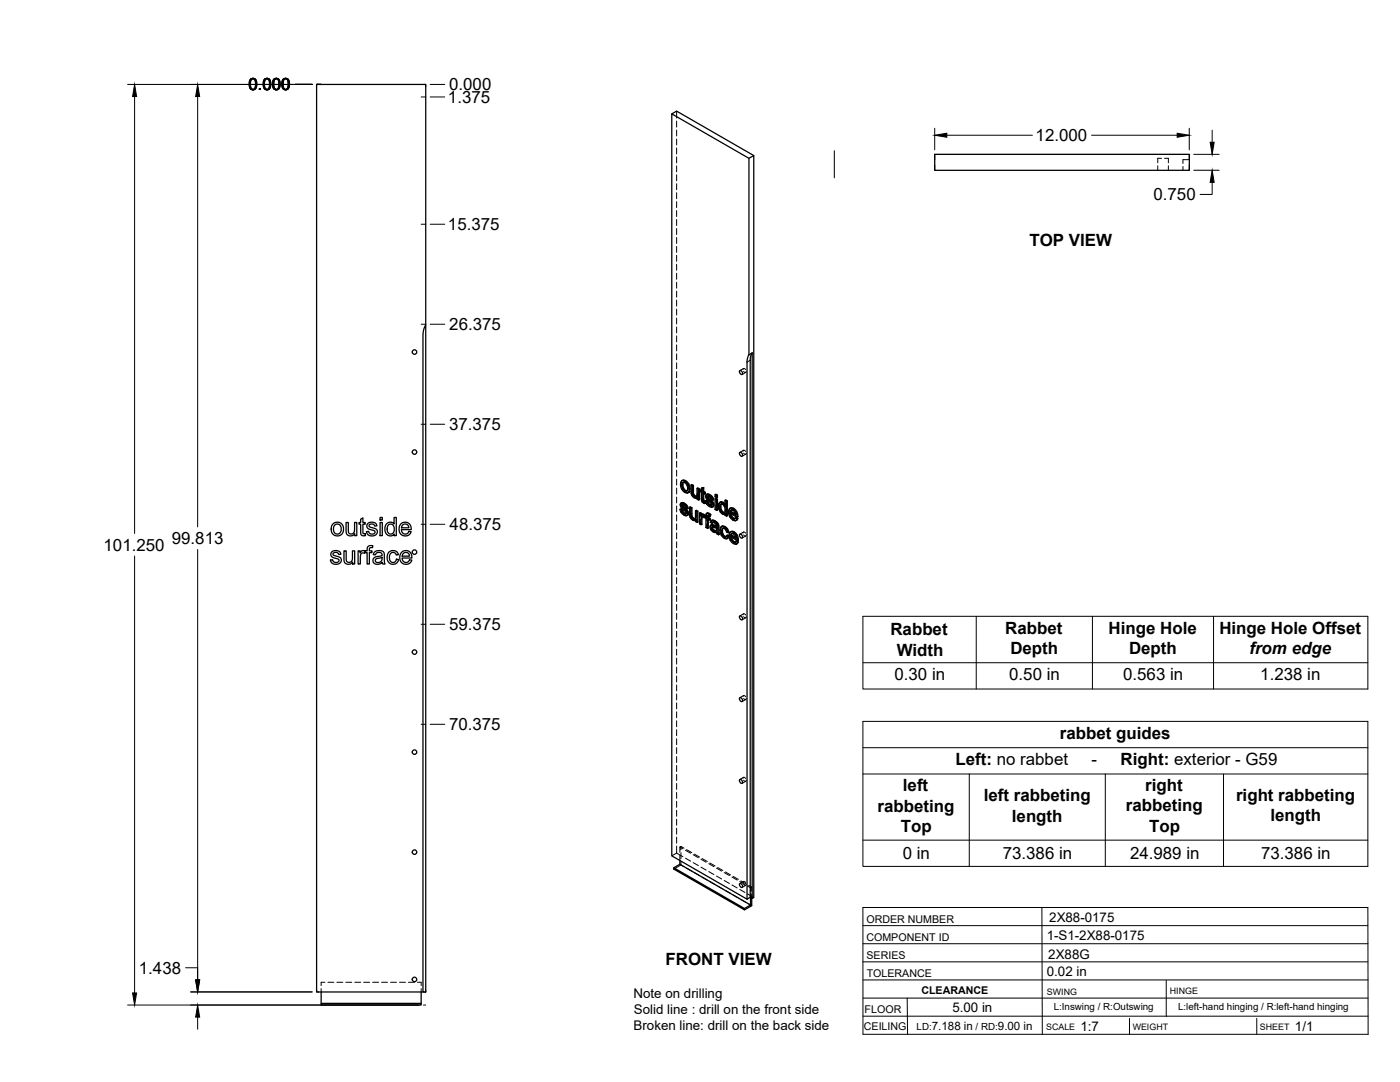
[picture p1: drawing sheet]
<svg xmlns="http://www.w3.org/2000/svg" width="559mm" height="432mm" viewBox="0 0 559 432" stroke-linecap="round" stroke-linejoin="round" font-family="sans-serif">
<!-- layer: Visible -->
<g fill="none" stroke="#000" stroke-width=".51">
<path d="M268.1 45.4l2-1.1 30.8 17.8M298.9 63.2l2-1.1v296.1l-.7 .3M373.1 61.6h101.6v6.4h-101.6zM169.9 129.6v266.3h-1.1v-262.2l.4-2.5zM169.9 129.6v-95.9h-43.5v362.2h42.4M295.3 147.9a.93 .93 0 0 1 .9 .5 .93 .93 0 0 1-.2 1.1l-.8-.9zM298.9 141.6v-78.4l-30.8-17.8v296.1l30.1 17.3M298.9 141.6l-.5 1.3-.2 1.6v214.3M300.2 140.8l-.6 1.3-.2 1.7v214.3l-1.2 .7M300.2 140.8v217.7l-.8-.4M300.2 140.8l-1.3 .8M272.2 191.8l.8-.2 .7 .2z"/>
<path d="M272.2 191.8l-.4 .5-.2 1 .5 1.9 1.6 1.5h.7l.5-.3M272.3 193.6l.3 1.5M272.6 195.1l.3-.2 .8 .8-.4 .2zM272.8 192.5l-.2 .9M272.9 194.9l-.3-1.5-.3 .2v-.3l.3-.7 .4-.1 .8 .5 .6 1.4-.1 1.4-.4 .2-.6-.1M273.3 192l1.1 1a1.92 1.92 0 0 1 1 2M273.7 195.7l.5 .2M273.7 191.8l1.2 1.3M274.6 193.3l.5 1.9 .3-.2-.2 1.2M275.1 195.2l-.2 1.2 .3-.2-.6 .5M275.8 193.5l.7 .4 .3-.2v3.2M276.5 193.9v3.1l.3-.1 .3 .6"/>
<path d="M276.5 197.1l.2 .6 .4-.2 .4 .4M276.7 197.7l.5 .4h.9M276.8 193.7l-.7-.3-.3 .1v3.1l.3 1.1 .8 .8a.97 .97 0 0 0 1.4 .1v.6l.5 .4M277.2 198.1l.5 .1M278 198.1l-.3 .1M278.2 194.9l.6 .4 .4-.2v4.3l-.4 .2v-4.3M278.3 198.6l-.3 .2M279.2 195.1l-.7-.4-.3 .2v2.7l-.5 .6M279.9 195.5l-.4 .1v.6l.4 .3 .1 3.4 .7 .8 .6 .3 .3-.2-.1-.7-.6 .1M279.9 194.8l1-.2v1.5M280.6 194.8v1.5l.3-.2 .6 .3M280.6 196.3l.6 .3 .3-.2v.6l-.3 .2v-.6"/>
<path d="M280.6 199.8l.6 .2M280.7 200l.8 .1M280.9 194.6l-1 .2v1.1l-.4-.3M280.9 197v2.6M281.2 197.2l-.6-.4v2.8l.4 .2M281.6 199.9l.6 .2M282.1 197.3l1.3 .1M282.3 198.3l.6 .5M282.4 198.6l.2 .3a1.16 1.16 0 0 1 1.4 .8l.4 .4M282.4 197.2l-.5 .2M282.5 197.4l.5 .2 .4-.2 .7 .6M282.5 199.9l-.6-.2-.3 .2 .4 1.3 .9 .8a1.23 1.23 0 0 0 1.6 .2"/>
<path d="M282.6 198.9l1.5 1.4 .3-.2 .4 .7M282.6 198v.1M282.7 198.4l-.4-.3 .8 .1 .8 1.2 .6 .2M282.8 197.2l-.9 .2-.2 .9 .4 .9 1.7 1.7v.8M283 197.6l.8 .6 .3-.2 .5 .7M283.8 198.2l.5 .7 .3-.2 .2 .8-.3 .1-.2-.7M285.4 199.1l.3-.2 .7 .3-.4 .2zM285.4 197.4l.3-.2 .7 .4-.4 .2zM285.4 199.1v4.2l.6 .4M285.4 197.4v.8l.6 .4M286.4 199.2v4.3l-.4 .2v-4.3M286.4 197.6v.8l-.4 .2v-.8"/>
<path d="M289.4 199.7l.6 .3 .3-.1v5.9l-.3 .2v-6M290.3 199.9l-.6-.4-.3 .2v2.1l-.5-.7M295.3 180.5a.93 .93 0 0 1 .9 .6 .93 .93 0 0 1-.2 1l-.8-.8zM133 209l1.2-.6a2.65 2.65 0 0 1 2.9 3.7 2.65 2.65 0 0 1-4.6 .5l-.3-1.2a2.85 2.85 0 0 1 .8-2.4zM133.5 209.6l1.1-.5 1.3 .7 .2 2-.7 1.2-1.2 .1-.8-.7-.3-1.7zM137.3 219.8h.9v3a1.32 1.32 0 0 0 1.3 1.7 1.32 1.32 0 0 0 1.2-1.8v-2.9h.9v5.3h-.8v-.8a1.87 1.87 0 0 1-2.3 .9 1.87 1.87 0 0 1-1.2-2.1zM138.1 208.5h.9l.1 3.8a1.32 1.32 0 0 0 1.7 .7 1.32 1.32 0 0 0 .7-1.7v-2.8h.9v5.3h-.8v-.8a1.87 1.87 0 0 1-2.2 .8 1.87 1.87 0 0 1-1.3-2zM142.9 219.8h.8v.8a1.27 1.27 0 0 1 2.1-.6l.7-.2 .1-.9a1.5 1.5 0 0 1 2.2-1.1l-.1 .8a.82 .82 0 0 0-.9-.1 .82 .82 0 0 0-.4 .9v.4h1.1v.7h-1.1v4.6h-.9v-4.6h-.7v-.4l-.3 .7-.8-.2-.6 .5-.3 4h-.9zM144 207.2l.8-.5v1.8h1v.7h-1v3.3l.3 .5h.7l.1 .8h-1.3l-.5-.5-.1-4.1h-.7v-.7h.7zM146.7 209l1.1-.6 1.4 .1a1.47 1.47 0 0 1 1.2 1.4l-.8 .1a1.18 1.18 0 0 0-1.2-.9 1.18 1.18 0 0 0-1.1 .8l.3 .4 2.2 .7a1.63 1.63 0 0 1 .6 2.1 1.63 1.63 0 0 1-2.1 .8l-1.4-.4-.6-1.3 .9-.2 .4 .9 .5 .2 1.3-.2a.82 .82 0 0 0 .2-1.1 .82 .82 0 0 0-1.1-.3l-1.2-.3a1.36 1.36 0 0 1-.6-2.2zM151.7 208.5h.9v5.3h-.9zM151.7 206.5h.9v1h-.9z"/>
<path d="M154.2 209.1l1.2-.7a1.81 1.81 0 0 1 1.9 .7v-2.6h.9v7.3h-.8v-.7a2.17 2.17 0 0 1-2.7 .5 2.17 2.17 0 0 1-1.1-2.5zM155 209.5l.5-.3 1 .1 .8 1v1.8l-.9 1-1-.1-.7-.8-.1-1.7zM160 209.1l1.5-.7a2.48 2.48 0 0 1 2.6 3h-3.9l.3 1 .8 .7a1.45 1.45 0 0 0 1.9-1l.9 .1-.5 .9-.9 .7h-1.6l-1.1-.6-.6-.9-.1-1.1 .1-1zM160.7 209.5l.8-.4 .9 .2 .8 1.3h-2.9zM271.4 203.3l.6 .2M271.9 200.7l1.3 .1M272 203.5l.4-.2 .2 .9-.3 .1zM272.1 201.7l.1 .3 .3-.2 .3 .4M272.2 202l.2 .4a1.16 1.16 0 0 1 1.5 .8l.3 .3M272.2 200.6l-.4 .2M272.3 204.3l.7 .7h.8M272.3 200.8l.6 .2 .3-.2 .8 .6"/>
<path d="M272.4 203.3l-.7-.2-.3 .2 .4 1.1 .9 1a1.23 1.23 0 0 0 1.6 .2M272.4 202.4l1.5 1.3 .3-.2 .5 .7M272.5 201.4l-.1 .1M272.5 201.8l-.1-.3-.3 .2 .1-.2 1 .3 .5 1 .6 .3M272.6 204.2l.7 .6M272.6 200.6l-.9 .3-.2 .7 .4 1 1.8 1.7-.1 .8M272.9 201l.7 .6 .4-.2 .4 .7M273 205l.6 .1M273.6 201.6l.5 .7 .3-.2 .3 .8-.4 .2-.2-.8M273.7 205.1h-.1M273.9 203.7l.4 .6 .4-.1 .1 .7M274.3 204.3l.2 .8 .3-.2-.2 .6"/>
<path d="M274.5 205.1l-.2 .5 .3-.1-.5 .3M275.2 202.4l.6 .4 .4-.2v3.2M275.8 202.8l.1 3.2 .3-.2 .3 .6M275.9 206l.2 .6 .4-.2 .4 .4M276.1 206.6l.5 .4h.9l-.3 .2M276.2 202.6l-.7-.3-.3 .1v3.1l.4 1.2 .7 .7a.95 .95 0 0 0 1.4 .1M276.6 207l.6 .2M277.6 203.8l.6 .4 .4-.2v4.3l-.4 .2v-4.3M277.7 207.6l-.2 .1M277.7 207.5v.7l.5 .3M278.6 204l-.7-.4-.3 .2v2.8l-.4 .6M279.2 204.7l.6 .4 .3-.2v.5l.4-.2"/>
<path d="M279.8 205.1v.6l.7-.5 .4 .1M280 206.4l.2 2.8-.4 .2v-2.2M280.1 204.9l-.6-.3-.3 .1v4.3l.6 .4M280.2 205.4l.7-.1 .6 .4M280.3 206.1v.1M280.6 205.4l.6 .5M281 206.6l-.8-.5-.2 .3 .3-.2-.1 .8M281.2 206.5l.6 .3v3.7l.6 .4M281.2 206.5v-.4l-.2 .5M281.2 200.3l.1 .7M281.2 206.5l-.2 .1M282.2 204.9h.9l.6 .4"/>
<path d="M282.2 200.1l.3-.2 .3 .8-.3 .2zM282.4 206.6l.7 .4 .3-.2v.6l-.3 .2v-.6M282.5 204.7l-.5 .2M282.5 200.9l.6 .6h.9M282.7 207.3v3.4l-.3 .2v-3.8l.7 .5M282.7 205.7v.7M282.8 205.1l.6 .4 .3-.2-.4 .8 .1-.6M282.8 200.7l.7 .7M283.1 204.9l-.6-.2-.5 .3-.2 1.2-.6-.3 .6-.1M283.1 201.5l.7 .2M283.3 206.1a.46 .46 0 0 0-.5-.5 .46 .46 0 0 0-.4 .6v.4l.3-.2 .7 .4M283.8 209.6l.8-.2 1.4 .5"/>
<path d="M283.8 201.7h.1M284.1 210.7l.1 .6 .4-.2 .5 .5M284.1 200.3l.4 .6 .3-.1 .2 .7M284.1 210.4v.3l.3-.2 .2 .6M284.2 209.4l-.5 .2M284.2 211.3l.6 .5h1h-1M284.3 210.3l-.2 .1M284.3 207.8l.9 .3 .3-.2 .8 .6M284.4 210.3l.8 .3a.72 .72 0 0 1 .8 .6 .72 .72 0 0 1-.5 .8M284.4 210.3l-.3 .1M284.4 210.3v.2M284.5 200.9l.1 .8 .4-.2-.2 .6"/>
<path d="M284.5 208.4l-.4 .5 .6-.5 1.2 1a.48 .48 0 0 1 0 .8 .48 .48 0 0 1-.8-.3l-.8-.3M284.6 209.4l-1.1 .4-.1 1 .8 1.1 1 .6a.63 .63 0 0 1 .6 0 .63 .63 0 0 1 .4 .5l.6 .4M284.6 201.7l-.1 .5 .3-.1-.5 .3M284.6 207.6l-.8 .2M285.2 208.1l.7 .6 .4-.2 .4 .5M285.5 207.9l-.9-.3-.8 .3-.3 .5 .6 .5M285.9 208.7l.5 .5 .3-.2 .2 .7M286.4 209.2l.2 .6 .3-.1 .1 2.9M286.6 209.8v2.9l.4-.1 .1 .6-.3 .2-.1-.6M287.4 202.4l.3 1.4M287.5 200.4h1.1l.7 .6M287.7 201.3h.7l.7 .8 .3 1.1-.3 1.4"/>
<path d="M287.7 201.3l-.3 1.1 .3-.2 .3 1.4M287.7 203.8l.3-.2 .8 .8-.5 .1zM287.8 201.2l-.1 .1M287.8 200.3l-.5 .2M288 201.2l-.3 1M288.1 212l.2 1.4 .3-.2 .8 .8M288.2 210.1l.9 .2 .3-.2 1 1M288.3 213.4l.8 .8h.8M288.3 200.6l.6 .5h.5M288.4 204.6h.7M288.5 209.9l-.6 .3M288.6 210.8l-.2 1"/>
<path d="M288.6 200.4l-.8-.1-.7 .4-.3 .8 .1 1.4 1 1.9 1 .5 .5-.2v.6l.6 .3M288.8 204.4l.4 .1M289.1 210.3l.9 .8a.88 .88 0 0 1 .7 .5 .88 .88 0 0 1-.1 1l-.5-1.3M289.4 210.1l-.9-.2-.7 .4-.4 .9v1.1l1 2 1 .7h.7M289.4 205.1l-.2 .2M290 213.7l.6 .4M290.6 212.6l-.6-.3-.6-1.1-.9-.4-.3 .4-.1 .8 .3-.2 .2 1.4M290.6 214.1l.4-.1-.3 .6-.6 .4zM291 214l-.7-.5-.6 .8-.6-.1M291.3 202.9h.9a1.93 1.93 0 0 1 1.8 1.3M291.4 212.3h1a1.88 1.88 0 0 1 1.8 1.2M291.5 204.3l2 1.2-.4-1.3-.9-.7-.6 .3-.1 .5 .3-.2 1.7 1"/>
<path d="M291.7 213.6l2 1.2-.5-1.4-.8-.5h-.4l-.3 .7 .3-.1 1.7 .9M291.8 206.1l.7 .9 .9-.1M291.8 205.1l.3 .9M292 203.5l-.2 .6M292 214.4l.3 .9M292 215.5l.7 .8h.9M292.2 212.9l-.2 .6M292.5 203.1l1 .9a1.79 1.79 0 0 1 1 1.8v.3M292.5 207l.6 .1M292.7 212.4l1 1a1.96 1.96 0 0 1 1 2M292.7 216.3l.6 .2M292.8 202.9l-.9-.3-.9 .6-.2 1.1 .2 1.4 .7 1.1 1.2 .9h.9l.7-.8"/>
<path d="M293 212.2l-.9-.2-.8 .5-.3 1.2 .2 1.3 .8 1.3 1.1 .8h.8l.8-.8M293.3 207l-.2 .1M293.5 216.4l-.2 .1M293.5 206.7l.7 .4M293.7 204.3l.5 1.9 .3-.1-.3 .1M293.7 216l.7 .5M293.9 213.7l.5 1.9 .3-.2-.3 .2M294.2 206.4l-2.8-1.5 .4 1.2 .3-.1 .8 .8M294.4 215.8l-2.8-1.6 .4 1.3 .3-.2 .8 .9M294.5 206.9l-.7 .8M294.5 206.9l-.6-.4-.8 .6M294.7 216.3l-.7 .8"/>
<path d="M294.7 216.3l-.7-.5-.7 .7M295.3 213.2a.93 .93 0 0 1 .9 .5 .93 .93 0 0 1-.2 1.1l-.8-.9zM132.4 220.3l1.6-.6a1.77 1.77 0 0 1 2.1 1.5l-.9 .1a1.19 1.19 0 0 0-1.1-.9 1.19 1.19 0 0 0-1.2 .9l.3 .3 2.2 .7a1.59 1.59 0 0 1 .7 2 1.59 1.59 0 0 1-2 .9l-1.5-.4-.7-1.3 .9-.1 .3 .7 .7 .4 1.2-.3a.82 .82 0 0 0 .2-1 .82 .82 0 0 0-1-.3l-1.2-.4a1.36 1.36 0 0 1-.6-2.2zM149.5 220.3l1.9-.6 1.7 .6 .3 .7 .3 4.1h-.9l-.2-.6-1.3 .6-1.2 .1-.8-.4-.4-.7a1.77 1.77 0 0 1 2-2l.6-.1a.77 .77 0 0 0 1-.8 .77 .77 0 0 0-1-.7l-1.2 .2-.4 .7-.9-.1zM150 223.2l2.5-.7a1.62 1.62 0 0 1-.6 1.7 1.62 1.62 0 0 1-1.9 0l-.2-.4zM155.1 220.5l1.3-.7h1.3l.9 .7 .4 .9-.9 .1a1.44 1.44 0 0 0-1.8-.9 1.44 1.44 0 0 0-.9 1.9l.3 1.3 .8 .6 1.3-.2 .4-1 .9 .1-.5 1.1-.7 .6-1.2 .2-1.2-.5a3.3 3.3 0 0 1-.4-4.2zM160.3 220.5a2.45 2.45 0 0 1 2.9-.5 2.45 2.45 0 0 1 1.2 2.7h-3.9l.3 1.1 .7 .6a1.42 1.42 0 0 0 1.9-1l1 .1-.4 .9-1.1 .7h-1.5l-1.2-.6-.5-.9-.1-1.1 .1-1.2zM161 220.9l.7-.4 1 .1 .6 .6 .2 .8h-3zM295.3 245.8a.93 .93 0 0 1 .9 .5 .93 .93 0 0 1-.2 1.1l-.8-.9zM295.3 278.4a.93 .93 0 0 1 .9 .6 .93 .93 0 0 1-.2 1l-.8-.9zM295.3 311.1a.93 .93 0 0 1 .9 .5 .93 .93 0 0 1-.2 1.1l-.8-.9zM271.4 343.4v1.5l-2.5 1.4v.5l28.3 16.3v-.5l-28.3-16.3"/>
<path d="M271.4 344.9l28.2 16.3-2.4 1.4M295.3 352.6a.93 .93 0 0 1 .9 .5 .93 .93 0 0 1-.2 1.1l-.8-.9zM299.6 358.2v3M300 358.4v3l-2.8 1.7M128.2 395.9v5.2h39.9v-.7h-39.9M168.1 395.9v4.5"/>
<circle cx="165.4" cy="140.5" r=".9"/>
<circle cx="165.4" cy="180.4" r=".9"/>
<circle cx="165.4" cy="220.3" r=".9"/>
<circle cx="165.4" cy="260.2" r=".9"/>
<circle cx="165.4" cy="300.2" r=".9"/>
<circle cx="165.4" cy="340.1" r=".9"/>
<circle cx="165.4" cy="390.9" r=".9"/>
</g>
<!-- layer: Hidden -->
<g fill="none" stroke="#000" stroke-width=".4">
<path d="M270.1 44.3v2.8M270.1 48.3v2.4M270.1 51.9v2.4M270.1 55.5v2.3M270.1 59v2.4M270.1 62.6v2.4M270.1 66.2v2.4M270.1 69.8v2.3M270.1 73.3v2.4M270.1 76.9v2.4M462.1 66.2v1.8M463.6 63.2h-1.5v1.8"/>
<path d="M464.8 63.2h1.5v1.8M466.3 66.2v1.8M472.2 66.4v1.6M474.7 63.7h-2.5v1.5M270.1 80.5v2.3M270.1 84.1v2.3M270.1 87.6v2.4M270.1 91.2v2.4M270.1 94.8v2.3M270.1 98.3v2.4M270.1 101.9v2.4M270.1 105.5v2.4"/>
<path d="M270.1 109.1v2.3M270.1 112.6v2.4M270.1 116.2v2.4M270.1 119.8v2.4M270.1 123.3v2.4M270.1 126.9v2.4M270.1 130.5v2.4M270.1 134v2.4M270.1 137.6v2.4M270.1 141.2v2.4M270.1 144.8v2.4M270.1 148.3v2.4"/>
<path d="M270.1 151.9v2.4M270.1 155.5v2.4M270.1 159.1v2.3M296.6 147.5l.3-.5 .7 .5M296.8 147.1l-1.5 .8M296.8 148.2l.6 .5 .4-.5M297.6 148.6l-1.4 .9M270.1 162.6v2.4M270.1 166.2v2.4M270.1 169.8v2.3M270.1 173.4v2.3M270.1 176.9v2.4"/>
<path d="M296.8 179.7l-1.5 .8M270.1 180.5v2.4M270.1 184.1v2.3M270.1 187.6v2.4M270.1 191.2v2.4M270.1 194.8v2.4M270.1 198.4v2.3M271.9 193.1l.5 1.9-.3 .2M272.4 195l1.3 1.3-.4 .2M272.5 191.6l-.9 1.7M272.8 192.5l-.2 .1M272.9 192.4h.8l-.4 .2"/>
<path d="M273.7 192.4l.7 .9-.3 .2M273.7 196.3l.9 .3-.3 .2M274.4 193.3l.4 1.1-.4 .5M274.5 195.8l-.3 .1M274.8 194.7l-.2 .9-.5 .3M274.9 196.5l-.3 .1M276.1 193.4l.1 3.3-.3 .2M276.2 196.7l.2 .7-.3 .1M276.4 197.4l.4 .6-.3 .2M276.8 198l.6 .5-.3 .1M277.4 198.5l.8 .2 .4-.3-.3 .2M278.1 198.1h.1"/>
<path d="M278.1 198.1h-.1M278.3 198l-.4 .2M278.4 198.6h-.1M278.4 197.8l-.3 .3M278.5 194.7v2.7l-.4 .6M278.6 198.4v.7l-.3 .1M278.6 199.1l.6 .3M279.8 196l.5 .3-.4 .2M279.8 195.5v.5l-.3 .2M279.9 195.5l.4 .2M280.3 196.3v3.4l-.3 .2M280.3 194.6v1.1l-.4 .2"/>
<path d="M280.3 199.7l.3 .5-.3 .1M280.6 196.8l.3-.2v.4M280.9 196.6l.6 .4M281.9 199.7l.5 1.3-.4 .2M282 197.9l.1 .6-.3 .2M282.1 197.4l-.4 .6M282.1 198.5l.4 .7-.3 .1M282.3 197.2l-.5 .4M282.5 198l.3-.2-.2 .2M282.5 199.2l1.6 1.5-.3 .2M282.7 197.9l-.3 .2M282.8 197.8l.6 .2-.3 .2"/>
<path d="M283.4 198l.6 .5-.3 .2M284 198.5l.2 .7-.3 .2M284.2 199.2l.6 .3M285.7 197.2v.9l-.3 .1M285.7 198.9v1.5M285.7 198.1l.7 .3M289.7 199.5v2.1l-.3 .2M296.6 180.1l.3-.4 .7 .4M296.8 180.8l.6 .5 .4-.5M297.6 181.3l-1.4 .8M270.1 201.9v2.4M270.1 205.5v2.4"/>
<path d="M270.1 209.1v2.4M270.1 212.6v2.4M270.1 216.2v2.4M270.1 219.8v2.4M271.7 203.1l.5 1.3-.3 .2M271.8 201.3l.2 .6-.3 .2M271.9 200.8l-.4 .6M272 201.9l.4 .7-.3 .2M272.1 200.6l-.5 .4M272.2 204.4l1.1 1-.3 .1M272.3 201.4l.3-.1-.1 .1M272.4 202.6l1.6 1.5-.3 .2"/>
<path d="M272.6 201.3l-.4 .2M272.6 201.3l.6 .1-.3 .2M273.2 201.4l.6 .6-.3 .1M273.3 205.4l.8 .3-.3 .1M273.8 202l.2 .6-.3 .2M274 204.9l-.2 .1M274 204.1l.2 .5-.4 .2M274 204.9l-.3 .2 .3-.2M274 202.6l.7 .3M274.2 204.6l-.2 .3M274.5 205.6l-.4 .1M275.5 202.3l.1 3.3-.3 .2"/>
<path d="M275.6 205.6l.2 .7-.3 .2M275.8 206.3l.4 .6-.3 .2M276.2 206.9l.6 .5-.3 .2M276.8 207.4l.6 .2 .6-.3-.2 .2M277.7 206.9l-.4 .2M277.8 206.7l-.3 .3M277.9 203.6v2.8l-.4 .5M278 207.3v.7l-.3 .2M278 208l.6 .3M279.5 207.3v1.6l-.3 .1M279.5 208.9l.7 .3M279.5 204.6v1.5"/>
<path d="M280.1 205.4v.1M280.2 206.1l.3-.2-.2 .2M280.4 205.2l-.6 .5M280.4 206l-.3 .1M280.5 205.9l.4 .1-.3 .2M280.6 200.2l.5 .4-.3 .2M280.9 206l.4 .4M281.1 200.6l.5 .2M281.2 206.1l.3-.1-.2 .4M281.5 205.7v.1M281.5 206.3l.6 .3-.3 .2M281.5 206l-.2 .4"/>
<path d="M281.5 205.7l-.3 .3M281.8 205.8l.3 .2M282.1 209.1v1.2l-.3 .2M282.1 210.3l.6 .4M282.1 206.6v1.3M282.2 205l-.1 1-.3 .2M282.3 204.7l-.5 .4M282.4 201l1.1 1-.4 .1M282.4 207.1l.3-.2v.4M282.5 205.7l.3-.2-.1 .2M282.7 206.9l.7 .5M282.8 205.5l.4 .1-.3 .2"/>
<path d="M283.2 205.6l.4 .3M283.5 202l.8 .2-.4 .2M283.7 210.1l.3 1.1-.3 .2M283.8 208.3l.6 .4M283.8 209.6l-.4 .7M284 209.5l-.5 .3M284 211.2l1 .9-.3 .2M284.1 207.7l-.6 .7M284.1 201.5h-.1M284.1 201.5l-.3 .2M284.1 200.7l.2 .5-.3 .2M284.2 207.6l-.4 .3"/>
<path d="M284.3 201.2l-.2 .3M284.4 208.4l.4-.1-.3 .1M284.5 210.2l.2-.1zM284.5 210.2l-.2 .1M284.5 210.1l-.3 .2M284.6 202.2h-.3M284.7 210.1l1.6 .5-.3 .2M284.8 208.3l.6 .1-.3 .2M285 212.1l.7 .2-.4 .2M285.4 208.4l.7 .7-.3 .2M285.7 212.3h.6l-.3 .1M285.7 201.6v1.6l-.3 .1"/>
<path d="M285.7 203.2l.7 .3M286 209.9l.3 .1M286 211.7l-.3 .2M286.1 209.1l.2 .7-.3 .2M286.2 211.5l-.4 .3M286.3 210.6l-.1 .9-.3 .2M286.3 209.8l-.3 .4M286.3 212.3l.2 .6-.3 .1M286.5 212.9l.6 .3M287.1 201.8l.2 1.3-.3 .2M287.3 200.7l-.2 1.1-.3 .2M287.3 203.1l.6 1.1-.4 .2"/>
<path d="M287.6 200.4l-.6 .5M287.7 211.4l.5 2-.3 .2M287.9 204.2l.8 .8-.3 .1M287.9 210.3l-.2 1.1-.3 .2M288 201.1h.7l-.3 .2M288 201.1l-.2 .1M288 201.1v.1M288.1 201.1l-.4 .1M288.2 213.4l1.2 1.3-.3 .1M288.2 210l-.6 .5M288.6 210.8l-.2 .1M288.7 210.7l.7 .1-.3 .1"/>
<path d="M288.7 205l.6 .1 .4-.2-.3 .2M288.7 201.1l.7 .8-.3 .2M289.4 201.1l.3 .5M289.4 214.7l1 .1M289.4 210.8l.6 .5-.3 .2M289.4 201.9l.3 1.5-.3 .2M289.5 205.1h-.1M289.7 203.4l-.1 .8-.4 .3 .3-.1M289.7 204.9v.6l-.3 .2M289.7 205.5l.6 .3M290 211.3l.3 .8-.3 .2M290 214.1l-.1 .1"/>
<path d="M290.3 212.1l.6 .3M290.3 213.5l-.6 .8M291.1 204.1l.5 1.9-.3 .2M291.3 213.5l.5 1.9-.4 .2M291.4 204.9l.3-.2 .1 .4M291.6 206l1.3 1.4-.4 .2M291.6 202.7l-.8 1.6M291.6 214.2l.3-.2 .1 .4M291.7 204.7l2.8 1.6M291.8 215.4l1.3 1.3-.4 .2M291.8 212.1l-.5 1.4-.3 .2M291.9 214l2.8 1.6"/>
<path d="M292 203.5l-.2 .1M292.1 203.4l.7 .1-.3 .1M292.2 212.9h-.2M292.3 212.7l.7 .1-.3 .2M292.8 203.5l.8 .8-.3 .2M292.9 207.4l1 .2-.3 .2M293 212.8l.8 .9-.3 .2M293.1 216.7l1 .3-.3 .2M293.4 206.9h.1M293.5 205.1l.4 .2M293.5 206.9l-.2 .1 .2-.1M293.6 204.3l.3 1-.4 .2"/>
<path d="M293.7 214.4l.3 .3M293.8 216.2l-.4 .2M293.8 213.7l.2 1-.3 .1M293.9 206.5l-.4 .4M294 215.8l-.4 .5M294.1 207.5l-.2 .1M294.3 216.9l-.2 .1M296.6 212.7l.3-.4 .7 .5M296.8 212.3l-1.5 .9M296.8 213.5l.7 .5 .3-.5M297.6 213.9l-1.4 .8M270.1 223.4v2.3"/>
<path d="M270.1 226.9v2.4M270.1 230.5v2.4M270.1 234.1v2.4M270.1 237.6v2.4M270.1 241.2v2.4M270.1 244.8v2.4M270.1 248.3v2.4M270.1 251.9v2.4M270.1 255.5v2.4M270.1 259.1v2.4M296.6 245.4l.3-.5 .7 .5M296.8 245l-1.5 .8"/>
<path d="M296.8 246.1l.6 .5 .4-.5M297.6 246.5l-1.4 .9M270.1 262.6v2.4M270.1 266.2v2.4M270.1 269.8v2.4M270.1 273.4v2.3M270.1 276.9v2.4M296.6 278l.3-.4 .7 .4M296.8 277.6l-1.5 .8M296.8 278.7l.6 .5 .4-.4M297.6 279.2l-1.4 .8M270.1 280.5v2.4"/>
<path d="M270.1 284.1v2.3M270.1 287.7v2.3M270.1 291.2v2.4M270.1 294.8v2.4M270.1 298.4v2.3M270.1 301.9v2.4M270.1 305.5v2.4M270.1 309.1v2.4M270.1 312.7v2.3M270.1 316.2v2.4M270.1 319.8v2.4M296.6 310.6l.3-.4 .7 .5"/>
<path d="M296.8 310.2l-1.5 .9M296.8 311.4l.7 .4 .3-.4M297.6 311.8l-1.4 .8M270.1 323.4v2.4M270.1 326.9v2.4M270.1 330.5v2.4M270.1 334.1v2.4M270.1 337.7v2.7M271.4 338l1.2 .7M271.8 339.1v-1.3l-.4 .2v2.1M271.8 337.8l1.2 .7M273.6 339.3l2.1 1.2"/>
<path d="M274 339.1l2.1 1.2M270.1 340.4l-2 1.1M270.1 340.4l2.5 1.5M271.4 341.3v2.1M271.8 345.2l-2.9 1.6M271.8 340.3v2.4M271.8 343.9v1.3M271.8 345.2l1.2 .7M273.6 342.5l2.1 1.2M274 346.5l2.1 1.2M276.7 341.1l2.1 1.2M276.7 344.3l2.1 1.1"/>
<path d="M277.2 340.8l2 1.2M277.2 348.3l2 1.1M279.8 342.9l2.1 1.2M279.8 346.1l2.1 1.1M280.2 342.6l2.1 1.2M280.2 350.1l2.1 1.1M282.9 344.7l2 1.2M282.9 347.8l2 1.2M283.3 344.4l2.1 1.2M283.3 351.8l2.1 1.2M286 346.5l2 1.1M286 349.6l2 1.2"/>
<path d="M286.4 346.2l2.1 1.2M286.4 353.6l2.1 1.2M289.1 348.2l2 1.2M289.1 351.4l2 1.2M289.5 348l2.1 1.2M289.5 355.4l2.1 1.2M292.2 350l2 1.2M292.2 353.2l2 1.2M292.6 349.8l2.1 1.1M292.6 357.2l2.1 1.2M295.3 351.8l2 1.2M295.3 355l2 1.2"/>
<path d="M295.7 351.5l2.1 1.2M295.7 359l2.1 1.2M296.6 352.2l.3-.5 .7 .5M296.8 351.8l-1.5 .8M296.8 352.9l.6 .5 .4-.5M297.6 353.3l-1.4 .9M298.4 353.6l1.2 .7 .4-.3M298.4 356.7l2.5 1.5M298.8 353.3l1.2 .7M299.6 354.3v1.3M299.6 356.8v1.4M300 354v1.6"/>
<path d="M300 356.8v1.6M298.8 360.7l1.2 .7M128.2 394.5v1.4M129.7 392h-1.5v1.3M130.9 392h2.4M134.5 392h2.3M138 392h2.4M141.6 392h2.4M145.2 392h2.4M148.7 392h2.4M152.3 392h2.4M155.9 392h2.4"/>
<path d="M159.5 392h2.3M163 392h2.4M166.6 392h1.5v1.3M168.1 394.5v1.4"/>
</g>
<!-- layer: Reference -->
<g fill="none" stroke="#000" stroke-width=".4">
<path d="M126.4 33.7h1.8M127.3 33.7h-.9h1.8h-1.8v.9M168.1 38.7h1.8M169 33.7h.9v.9M373.1 61.6v2.1M373.1 65.8v2.2M474.7 61.6v2.1M474.7 65.8v2.2M168.1 89.5h1.8M168.1 129.4h1.8M168.1 169.3h1.8M168.1 209.2h1.8"/>
<path d="M168.1 249.1h1.8M168.1 289.1h1.8M126.4 395v.9h.9M169.9 395v.9h-.9M169 401.1h.9"/>
</g>
<!-- layer: Visible Narrow -->
<path d="M299.4 143.8l-1.2 .7M276.8 196.1l-.3 .2M280.9 199.2l-.3 .1M283.5 199.3l-.4 .2M273.3 202.7l-.3 .2M276.2 205l-.4 .2M282.7 206l-.3 .2M285.2 209.6l-.3 .2M286.9 210.4l-.3 .1M286.9 211.3l-.3 .2" fill="none" stroke="#000" stroke-width=".4"/>
<!-- layer: Hidden Narrow -->
<path d="M276.1 196l-.3 .2M278.5 197l-.3 .2M280.3 198.8l-.4 .1M273.3 203.5l-.3 .1M275.5 204.9l-.3 .2M277.9 205.9l-.3 .2M282.1 205.6l-.3 .2M283.5 200.1l-.3 .1M285.3 210.3l-.4 .2M286.3 210.9l-.3 .2" fill="none" stroke="#000" stroke-width=".4"/>
<!-- layer: Titleblock -->
<path d="M344.4 362.2h201.6l.1 50.6h-201.7zM344.4 376.6h201.6M344.4 369.4h201.6M415.9 362.2l.1 50.6M344.4 383.9h201.6M344.4 398.3h201.6M344.4 391.1h201.6M362.1 398.3l.1 14.4M465.5 391.3v14.4M344.4 405.5h201.7M450.8 406.4v6.4M501.6 406.4v6.4" fill="none" stroke="#000" stroke-width=".4"/>
<!-- layer: Custom Tables -->
<path d="M344.4 246h201.6v29h-201.6zM389.7 246v29M436 246v29M484.4 246v29M344.4 264.5h201.6M344.4 287.9h201.6v57.9h-201.6zM344.4 298.4h201.6M344.4 308.9h201.6M386.9 308.9v36.9M441.2 308.9v36.9M488.4 308.9v36.9M344.4 335.3h201.6" fill="none" stroke="#000" stroke-width=".4"/>
<!-- layer: FD_Dimensions -->
<g fill="none" stroke="#000" stroke-width=".4">
<path d="M50.9 33.7h73.7M53.7 38.5v174.4M78.9 38.5v171.8M171.7 33.7h5.8M171.7 38.7h5.8M373.1 51.2v8.6M377.9 54h34.2M435.7 54h34.2M474.7 51.2v8.6M483.8 51.9v4.9M476.5 61.6h10.1M476.5 67.9h10.1"/>
<path d="M483.8 72.8v4.8h-4.8M171.7 89.5h5.8M171.7 129.4h5.8M171.7 169.3h5.8M78.9 219.3v171.7M171.7 209.2h5.8M53.7 221.9v174.4M171.7 249.1h5.8M171.7 289.1h5.8M74.1 386.2h4.8M76.1 395.9h48.5M50.9 401.1h116.3"/>
<path d="M78.9 405.9v4.8"/>
</g>
<path d="M53.7 33.7l.8 4.8h-1.6zM78.9 33.7l.8 4.8h-1.6zM373.1 54l4.8-.8v1.6zM469.9 53.2l4.8 .8-4.8 .8zM483 56.8h1.6l-.8 4.8zM483.8 67.9l.8 4.9h-1.6zM52.9 396.3h1.6l-.8 4.8zM78.1 391h1.6l-.8 4.9zM78.9 401.1l.8 4.8h-1.6z" fill="#000" stroke="#000" stroke-width=".4"/>
<!-- layer: Smart Centers -->
<path d="M333 60.1v10.9" fill="none" stroke="#000" stroke-width=".4"/>
<g font-size="6.7">
<text x="99.2" y="36.1">0.000</text>
<text x="178.8" y="41.1">1.375</text>
<text x="179.3" y="36.1">0.000</text>
<text x="413.4" y="56.3">12.000</text>
<text x="460.4" y="80">0.750</text>
<text x="178.8" y="91.9">15.375</text>
<text x="410.9" y="98.2">TOP VIEW</text>
<text x="179.3" y="131.8">26.375</text>
<text x="179.3" y="171.7">37.375</text>
<text x="179.5" y="211.6">48.375</text>
<text x="41.3" y="219.8">101.250</text>
<text x="68.6" y="217.1">99.813</text>
<text x="179.3" y="251.5">59.375</text>
<text x="355.4" y="253.6">Rabbet</text>
<text x="401.2" y="252.9">Rabbet</text>
<text x="442.5" y="252.9">Hinge Hole</text>
<text x="486.7" y="252.9">Hinge Hole Offset</text>
<text x="357.9" y="261.6">Width</text>
<text x="403.3" y="261">Depth</text>
<text x="450.6" y="261">Depth</text>
<text x="498.7" y="261">from edge</text>
<text x="357" y="271.4">0.30 in</text>
<text x="402.8" y="271.4">0.50 in</text>
<text x="448.3" y="271.4">0.563 in</text>
<text x="503" y="271.4">1.238 in</text>
<text x="179.2" y="291.4">70.375</text>
<text x="423" y="294.8">rabbet guides</text>
<text x="381.4" y="305.4">Left: no rabbet</text>
<text x="435.7" y="305.4">-</text>
<text x="447.3" y="305.4">Right: exterior - G59</text>
<text x="360.4" y="315.8">left</text>
<text x="457.1" y="315.8">right</text>
<text x="350.3" y="323.9">rabbeting</text>
<text x="392.7" y="319.8">left rabbeting</text>
<text x="449.4" y="323.8">rabbeting</text>
<text x="493.4" y="319.8">right rabbeting</text>
<text x="403.9" y="327.9">length</text>
<text x="507" y="327.8">length</text>
<text x="359.5" y="331.9">Top</text>
<text x="458.6" y="331.9">Top</text>
<text x="360.3" y="342.9">0 in</text>
<text x="400.2" y="342.9">73.386 in</text>
<text x="451" y="342.9">24.989 in</text>
<text x="503.4" y="342.9">73.386 in</text>
<text x="55.4" y="388.6">1.438</text>
<text x="265.7" y="385.2">FRONT VIEW</text>
</g>
<g font-size="5.3">
<text x="418.8" y="368">2X88-0175</text>
<text x="417.8" y="375.1">1-S1-2X88-0175</text>
<text x="418.4" y="382.6">2X88G</text>
<text x="417.8" y="389.5">0.02 in</text>
<text x="252.9" y="398.4">Note on drilling</text>
<text x="253" y="404.9">Solid line : drill on the front side</text>
<text x="380.1" y="404">5.00 in</text>
<text x="252.9" y="411.2">Broken line: drill on the back side</text>
<text x="431.3" y="411.5">1:7</text>
<text x="516.9" y="411.5">1/1</text>
</g>
<g font-size="4.6">
<text x="371.9" y="411.2">7.188 in</text>
<text x="398.3" y="411.2">9.00 in</text>
</g>
<g font-size="4.3">
<text x="345.8" y="368.4">ORDER NUMBER</text>
<text x="345.8" y="375.5">COMPONENT ID</text>
<text x="345.8" y="382.7">SERIES</text>
<text x="345.9" y="389.9">TOLERANCE</text>
<text x="367.7" y="396.7">CLEARANCE</text>
<text x="345.1" y="404.3">FLOOR</text>
<text x="344.8" y="411.1">CEILING</text>
</g>
<g font-size="3.9">
<text x="420.6" y="403.1">L:Inswing / R:Outswing</text>
<text x="470.2" y="403.1">L:left-hand hinging / R:left-hand hinging</text>
<text x="365.9" y="411.2">LD:</text>
<text x="389.4" y="411.2">/ RD:</text>
</g>
<g font-size="3.5">
<text x="417.9" y="397">SWING</text>
<text x="466.9" y="396.9">HINGE</text>
<text x="417.5" y="410.9">SCALE</text>
<text x="452.1" y="410.9">WEIGHT</text>
<text x="502.9" y="410.9">SHEET</text>
</g>
</svg>
